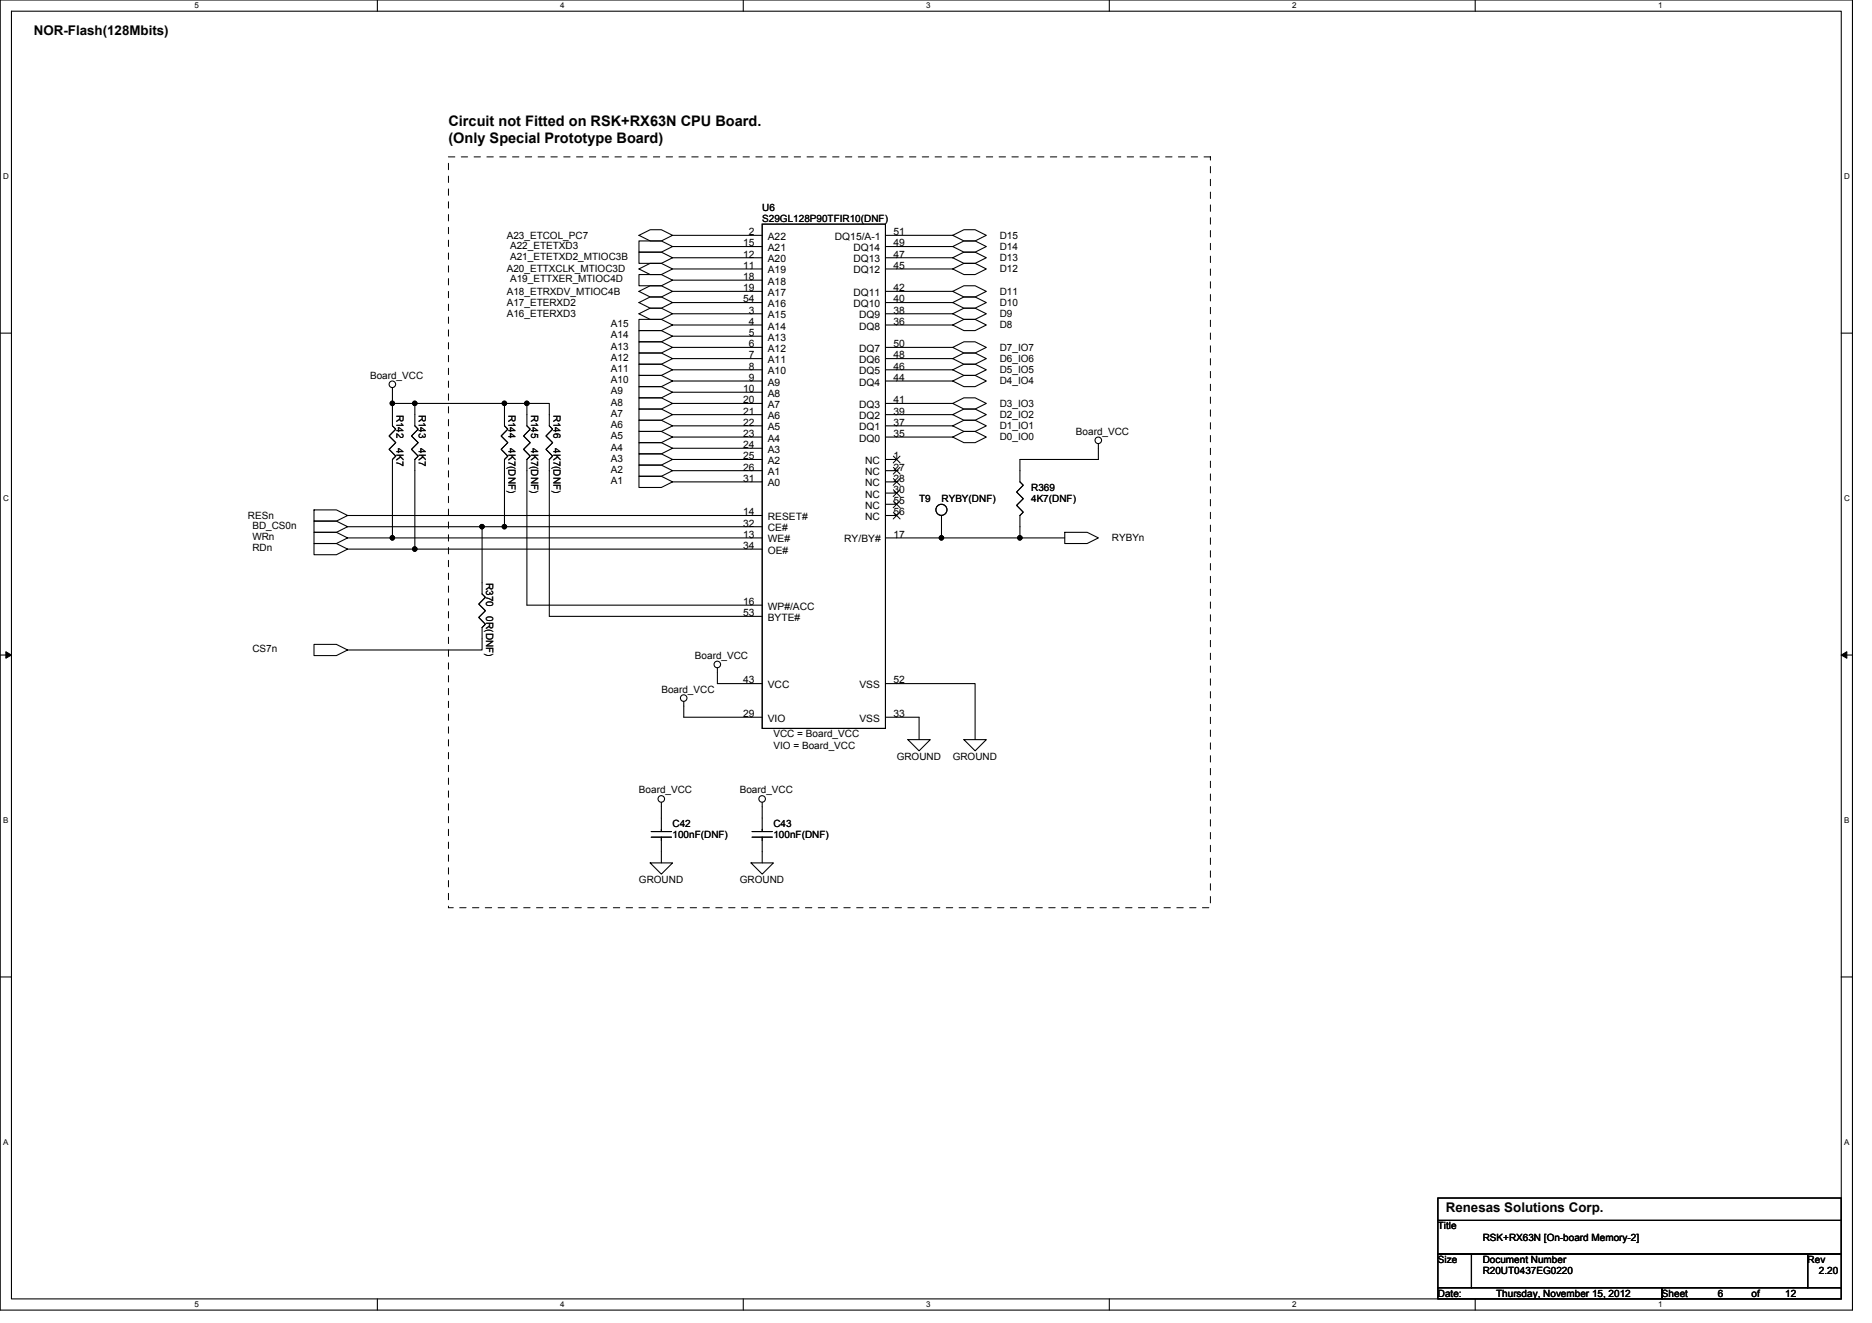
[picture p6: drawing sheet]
<svg xmlns="http://www.w3.org/2000/svg" width="297mm" height="210mm" viewBox="0 0 297 210" stroke-linecap="round" stroke-linejoin="round" font-family="sans-serif">
<path d="M0 0h293.9v207.9h-293.9zM1.8 1.8h290.4v204.3h-290.4z" fill="none" stroke="#000" stroke-width=".17"/>
<g fill="#fff">
<path d="M30.8 .2h.7v1.4h-.7z"/>
<path d="M30.8 206.3h.7v1.4h-.7z"/>
</g>
<path d="M59.9 0v1.8M59.9 206.1v1.8" fill="none" stroke="#000" stroke-width=".17"/>
<g fill="#fff">
<path d="M88.9 .2h.7v1.4h-.7z"/>
<path d="M88.9 206.3h.7v1.4h-.7z"/>
</g>
<path d="M117.9 0v1.8M117.9 206.1v1.8" fill="none" stroke="#000" stroke-width=".17"/>
<g fill="#fff">
<path d="M147 .2h.7v1.4h-.7z"/>
<path d="M147 206.3h.7v1.4h-.7z"/>
</g>
<path d="M176 0v1.8M176 206.1v1.8" fill="none" stroke="#000" stroke-width=".17"/>
<g fill="#fff">
<path d="M205 .2h.7v1.4h-.7z"/>
<path d="M205 206.3h.7v1.4h-.7z"/>
</g>
<path d="M234.1 0v1.8M234.1 206.1v1.8" fill="none" stroke="#000" stroke-width=".17"/>
<g fill="#fff">
<path d="M263.1 .2h.7v1.4h-.7z"/>
<path d="M263.1 206.3h.7v1.4h-.7z"/>
<path d="M.5 27.3h.9v1.4h-.9z"/>
<path d="M292.6 27.3h.9v1.4h-.9z"/>
<path d="M.5 78.4h.9v1.4h-.9z"/>
<path d="M292.6 78.4h.9v1.4h-.9z"/>
</g>
<path d="M0 52.9h1.8M292.2 52.9h1.7" fill="none" stroke="#000" stroke-width=".17"/>
<g fill="#fff">
<path d="M.5 129.5h.8v1.4h-.8z"/>
<path d="M292.6 129.5h.9v1.4h-.9z"/>
</g>
<path d="M0 103.9h1.8M292.2 103.9h1.7" fill="none" stroke="#000" stroke-width=".17"/>
<path d="M.9 103.4l.9 .5-.9 .5zM292.2 103.9l.8-.5v1z" fill="#000" stroke="#000" stroke-width=".16"/>
<g fill="#fff">
<path d="M.5 180.5h.8v1.4h-.8z"/>
<path d="M292.6 180.5h.9v1.4h-.9z"/>
</g>
<g fill="none" stroke="#000" stroke-width=".17">
<path d="M101.4 38.2h3.5l1.8 .9-1.8 .9h-3.5zM101.4 37.3l1.8-.9h1.7l1.8 .9-1.8 .9h-1.7zM106.7 39.1h14.2M106.7 37.3h14.2M120.9 35.6h19.6v80h-19.6zM151.2 39.1l1.7-.9h1.8l1.8 .9-1.8 .9h-1.8zM151.2 37.3l1.7-.9h1.8l1.8 .9-1.8 .9h-1.8zM151.2 37.3h-10.7M151.2 39.1h-10.7M101.4 59.6h3.5l1.8 .9-1.8 .8h-3.5zM101.4 57.8h3.5l1.8 .9-1.8 .9h-3.5zM101.4 56h3.5l1.8 .9-1.8 .9h-3.5z"/>
<path d="M101.4 54.2h3.5l1.8 .9-1.8 .9h-3.5zM101.4 52.5h3.5l1.8 .8-1.8 .9h-3.5zM101.4 50.7h3.5l1.8 .9-1.8 .9h-3.5zM101.4 40h3.5l1.8 .9-1.8 .9h-3.5zM101.4 43.6h3.5l1.8 .8-1.8 .9h-3.5zM101.4 42.7l1.8-.9h1.7l1.8 .9-1.8 .9h-1.7zM101.4 46.2l1.8-.9h1.7l1.8 .9-1.8 .9h-1.7zM101.4 48l1.8-.9h1.7l1.8 .9-1.8 .9h-1.7zM101.4 49.8l1.8-.9h1.7l1.8 .9-1.8 .9h-1.7zM106.7 40.9h14.2M106.7 42.7h14.2M106.7 44.4h14.2"/>
<path d="M106.7 46.2h14.2M106.7 48h14.2M106.7 49.8h14.2M106.7 51.6h14.2M106.7 53.3h14.2M106.7 55.1h14.2M106.7 56.9h14.2M106.7 58.7h14.2M151.2 58.7l1.7-.9h1.8l1.8 .9-1.8 .9h-1.8zM151.2 56.9l1.7-.9h1.8l1.8 .9-1.8 .9h-1.8zM151.2 55.1l1.7-.9h1.8l1.8 .9-1.8 .9h-1.8zM151.2 51.6l1.7-.9h1.8l1.8 .9-1.8 .9h-1.8z"/>
<path d="M151.2 49.8l1.7-.9h1.8l1.8 .9-1.8 .9h-1.8zM151.2 48l1.7-.9h1.8l1.8 .9-1.8 .9h-1.8zM151.2 46.2l1.7-.9h1.8l1.8 .9-1.8 .9h-1.8zM151.2 42.7l1.7-.9h1.8l1.8 .9-1.8 .9h-1.8zM151.2 40.9l1.7-.9h1.8l1.8 .9-1.8 .9h-1.8zM151.2 40.9h-10.7M151.2 42.7h-10.7M151.2 46.2h-10.7M151.2 48h-10.7M151.2 49.8h-10.7M151.2 51.6h-10.7M151.2 55.1h-10.7"/>
<path d="M151.2 56.9h-10.7M151.2 58.7h-10.7M62.3 61.5v2.5M62.3 64h3.5v3.6l.6 .5-1.1 1.1 1.1 1-1.1 1.1 1.1 1.1-.6 .5v14.2M62.3 64v3.6l.5 .5-1.1 1.1 1.1 1-1.1 1.1 1.1 1.1-.5 .5v12.4M65.8 64h14.2v3.6l.6 .5-1.1 1.1 1.1 1-1.1 1.1 1.1 1.1-.6 .5v10.7M80 64h3.6v3.6l.5 .5-1 1.1 1 1-1 1.1 1 1.1-.5 .5v23.1h37.3M83.6 64h3.6v3.6l.5 .5-1.1 1.1 1.1 1-1.1 1.1 1.1 1.1-.5 .5v24.9h33.7M101.4 75.6h3.5l1.8 .9-1.8 .8h-3.5zM101.4 73.8h3.5l1.8 .9-1.8 .9h-3.5zM101.4 72h3.5l1.8 .9-1.8 .9h-3.5zM101.4 70.2h3.5l1.8 .9-1.8 .9h-3.5z"/>
<path d="M101.4 68.5h3.5l1.8 .8-1.8 .9h-3.5zM101.4 66.7h3.5l1.8 .9-1.8 .9h-3.5zM101.4 64.9h3.5l1.8 .9-1.8 .9h-3.5zM101.4 63.1h3.5l1.8 .9-1.8 .9h-3.5zM101.4 61.3h3.5l1.8 .9-1.8 .9h-3.5zM106.7 60.5h14.2M106.7 62.2h14.2M106.7 64h14.2M106.7 65.8h14.2M106.7 67.6h14.2M106.7 69.3h14.2M106.7 71.1h14.2"/>
<path d="M106.7 72.9h14.2M106.7 74.7h14.2M106.7 76.5h14.2M140.5 78.2h1.8M140.5 72.9h1.8M140.5 74.7h1.8M140.5 76.5h1.8M151.2 69.3l1.7-.8h1.8l1.8 .8-1.8 .9h-1.8zM151.2 67.6l1.7-.9h1.8l1.8 .9-1.8 .9h-1.8zM151.2 65.8l1.7-.9h1.8l1.8 .9-1.8 .9h-1.8zM151.2 64l1.7-.9h1.8l1.8 .9-1.8 .9h-1.8zM151.2 60.5l1.7-.9h1.8l1.8 .9-1.8 .8h-1.8z"/>
<path d="M151.2 60.5h-10.7M151.2 64h-10.7M151.2 65.8h-10.7M151.2 67.6h-10.7M151.2 69.3h-10.7M174.3 70.4v2.5h-12.5v3.6l.6 .5-1.1 1.1 1.1 1-1.1 1.1 1.1 1.1-.6 .5v3.5M49.8 84.5h3.6l1.8 .8-1.8 .9h-3.6zM49.8 86.2h3.6l1.8 .9-1.8 .9h-3.6zM49.8 82.7h3.6l1.8 .9-1.8 .9h-3.6zM49.8 80.9h3.6l1.8 .9-1.8 .9h-3.6zM55.2 85.3h7.1M55.2 87.1h10.6"/>
<path d="M55.2 81.8h65.7M55.2 83.6h21.3M62.3 85.3h58.6M65.8 87.1h55.1M80 83.6h40.9M80 83.6h-3.5v10.6l.5 .6-1 1 1 1.1-1 1.1 1 1-.5 .6v3.5h-21.3M140.5 85.3h8.9M140.5 81.8h1.8M140.5 80h1.8M149.4 81.8v3.5M149.4 85.3h12.4M161.8 85.3h7.1"/>
<path d="M168.9 84.5h3.6l1.8 .8-1.8 .9h-3.6zM49.8 102.2h3.6l1.8 .9-1.8 .9h-3.6zM108.5 111.3v2.5h12.4M113.8 106v2.5h7.1M140.5 113.8h5.3v3.5M140.5 108.5h14.2v8.8M144.1 117.3h3.5l-1.8 1.8zM152.9 117.3h3.6l-1.8 1.8zM103.2 136.9h3.5l-1.8 1.8zM103.3 132.8h3.2M103.3 131.9h3.2M104.9 127.3v4.6"/>
<path d="M104.9 132.8v4.1M119.2 136.9h3.5l-1.8 1.8zM119.3 132.8h3.3M119.3 131.9h3.3M120.9 127.3v4.6M120.9 132.8v4.1M0 155h1.8M292.2 155h1.7M228.2 190.1h64v3.5h-64zM228.2 193.6h64v5.4h-64zM228.2 199h5.3v5.3h-5.3zM233.5 199h53.3v5.3h-53.3z"/>
<path d="M286.8 199h5.4v5.3h-5.4zM228.2 204.3h35.5v1.8h-35.5zM263.7 204.3h28.5v1.8h-28.5z"/>
<circle cx="62.3" cy="61" r=".52"/>
<circle cx="174.3" cy="69.9" r=".52"/>
<circle cx="149.4" cy="80.9" r=".88"/>
<circle cx="108.5" cy="110.8" r=".52"/>
<circle cx="113.8" cy="105.4" r=".52"/>
<circle cx="104.9" cy="126.8" r=".52"/>
<circle cx="120.9" cy="126.8" r=".52"/>
</g>
<g fill="#000" stroke="#000" stroke-width=".17">
<circle cx="62.3" cy="64" r=".35"/>
<circle cx="65.8" cy="64" r=".35"/>
<circle cx="80" cy="64" r=".35"/>
<circle cx="83.6" cy="64" r=".35"/>
<circle cx="62.3" cy="85.3" r=".35"/>
<circle cx="65.8" cy="87.1" r=".35"/>
<circle cx="76.5" cy="83.6" r=".35"/>
<circle cx="80" cy="83.6" r=".35"/>
<circle cx="149.4" cy="85.3" r=".35"/>
<circle cx="161.8" cy="85.3" r=".35"/>
</g>
<path d="M71.2 24.9h120.9v119.1h-120.9z" fill="none" stroke="#000" stroke-width=".16" stroke-dasharray="1 1 1 1 1 1 1 1"/>
<path d="M141.7 77.7l1.1 1.1M141.7 72.4l1.1 1M141.7 74.1l1.1 1.1M141.7 75.9l1.1 1.1M141.7 79.5l1.1 1.1M142.8 77.7l-1.1 1.1M142.8 72.4l-1.1 1M142.8 74.1l-1.1 1.1M142.8 75.9l-1.1 1.1M142.8 79.5l-1.1 1.1M141.7 81.3l1.1 1M142.8 81.3l-1.1 1" fill="none" stroke="#000" stroke-width=".16"/>
<g font-size="2.3">
<text x="71.2" y="19.9">Circuit not Fitted on RSK+RX63N CPU Board.</text>
<text x="71.2" y="22.6">(Only Special Prototype Board)</text>
</g>
<g font-size="2.1">
<text x="5.4" y="5.5">NOR-Flash(128Mbits)</text>
<text x="229.4" y="192.2">Renesas Solutions Corp.</text>
</g>
<g font-size="1.6">
<text x="120.9" y="33.4">U6</text>
<text x="120.9" y="35.2">S29GL128P90TFIR10(DNF)</text>
<text x="80.4" y="37.9">A23_ETCOL_PC7</text>
<text x="80.9" y="39.5">A22_ETETXD3</text>
<text x="80.9" y="41.3">A21_ETETXD2_MTIOC3B</text>
<text x="117.9" y="39.1">15</text>
<text x="117.9" y="40.9">12</text>
<text x="118.8" y="37.3">2</text>
<text x="121.8" y="38.1">A22</text>
<text x="121.8" y="39.8">A21</text>
<text x="121.8" y="41.6">A20</text>
<text x="132.5" y="38.1">DQ15/A-1</text>
<text x="135.4" y="41.6">DQ13</text>
<text x="135.4" y="39.8">DQ14</text>
<text x="141.7" y="37.3">51</text>
<text x="141.7" y="40.9">47</text>
<text x="141.7" y="39.1">49</text>
<text x="158.6" y="41.4">D13</text>
<text x="158.6" y="39.6">D14</text>
<text x="158.6" y="37.9">D15</text>
<text x="80.4" y="43.2">A20_ETTXCLK_MTIOC3D</text>
<text x="80.4" y="46.8">A18_ETRXDV_MTIOC4B</text>
<text x="80.9" y="44.8">A19_ETTXER_MTIOC4D</text>
<text x="117.9" y="42.7">11</text>
<text x="117.9" y="44.4">18</text>
<text x="117.9" y="46.2">19</text>
<text x="117.9" y="48">54</text>
<text x="121.8" y="43.4">A19</text>
<text x="121.8" y="45.2">A18</text>
<text x="121.8" y="46.9">A17</text>
<text x="135.4" y="46.9">DQ11</text>
<text x="135.4" y="43.4">DQ12</text>
<text x="141.7" y="48">40</text>
<text x="141.7" y="46.2">42</text>
<text x="141.7" y="42.7">45</text>
<text x="158.6" y="46.8">D11</text>
<text x="158.6" y="43.2">D12</text>
<text x="80.4" y="48.5">A17_ETERXD2</text>
<text x="80.4" y="50.3">A16_ETERXD3</text>
<text x="96.9" y="53.7">A14</text>
<text x="96.9" y="51.9">A15</text>
<text x="118.8" y="49.8">3</text>
<text x="118.8" y="51.5">4</text>
<text x="118.8" y="53.3">5</text>
<text x="121.8" y="50.5">A15</text>
<text x="121.8" y="52.3">A14</text>
<text x="121.8" y="48.7">A16</text>
<text x="135.4" y="48.7">DQ10</text>
<text x="136.3" y="52.3">DQ8</text>
<text x="136.3" y="50.5">DQ9</text>
<text x="141.7" y="51.5">36</text>
<text x="141.7" y="49.8">38</text>
<text x="158.6" y="52.1">D8</text>
<text x="158.6" y="50.3">D9</text>
<text x="158.6" y="48.5">D10</text>
<text x="96.9" y="59">A11</text>
<text x="96.9" y="57.3">A12</text>
<text x="96.9" y="55.5">A13</text>
<text x="118.8" y="58.7">8</text>
<text x="118.8" y="56.9">7</text>
<text x="118.8" y="55.1">6</text>
<text x="121.8" y="59.4">A10</text>
<text x="121.8" y="57.6">A11</text>
<text x="121.8" y="55.8">A12</text>
<text x="121.8" y="54.1">A13</text>
<text x="136.3" y="59.4">DQ5</text>
<text x="136.3" y="57.6">DQ6</text>
<text x="136.3" y="55.8">DQ7</text>
<text x="141.7" y="58.7">46</text>
<text x="141.7" y="56.9">48</text>
<text x="141.7" y="55.1">50</text>
<text x="158.6" y="59.2">D5_IO5</text>
<text x="158.6" y="57.4">D6_IO6</text>
<text x="158.6" y="55.6">D7_IO7</text>
<text x="58.7" y="60.1">Board_VCC</text>
<text x="62.9" y="65.8" transform="rotate(90 62.9 65.8)">R142</text>
<text x="66.5" y="65.8" transform="rotate(90 66.5 65.8)">R143</text>
<text x="80.7" y="65.8" transform="rotate(90 80.7 65.8)">R144</text>
<text x="84.3" y="65.8" transform="rotate(90 84.3 65.8)">R145</text>
<text x="87.8" y="65.8" transform="rotate(90 87.8 65.8)">R146</text>
<text x="96.9" y="64.4">A8</text>
<text x="96.9" y="62.6">A9</text>
<text x="96.9" y="60.8">A10</text>
<text x="117.9" y="62.2">10</text>
<text x="117.9" y="64">20</text>
<text x="117.9" y="65.8">21</text>
<text x="118.8" y="60.4">9</text>
<text x="121.8" y="62.9">A8</text>
<text x="121.8" y="61.2">A9</text>
<text x="121.8" y="64.7">A7</text>
<text x="136.3" y="64.7">DQ3</text>
<text x="136.3" y="61.2">DQ4</text>
<text x="141.7" y="65.8">39</text>
<text x="141.7" y="64">41</text>
<text x="141.7" y="60.4">44</text>
<text x="158.6" y="64.5">D3_IO3</text>
<text x="158.6" y="61">D4_IO4</text>
<text x="62.9" y="71.1" transform="rotate(90 62.9 71.1)">4K7</text>
<text x="66.5" y="71.1" transform="rotate(90 66.5 71.1)">4K7</text>
<text x="80.7" y="71.1" transform="rotate(90 80.7 71.1)">4K7(DNF)</text>
<text x="84.3" y="71.1" transform="rotate(90 84.3 71.1)">4K7(DNF)</text>
<text x="87.8" y="71.1" transform="rotate(90 87.8 71.1)">4K7(DNF)</text>
<text x="96.9" y="71.5">A4</text>
<text x="96.9" y="69.7">A5</text>
<text x="96.9" y="67.9">A6</text>
<text x="96.9" y="66.1">A7</text>
<text x="117.9" y="67.5">22</text>
<text x="117.9" y="69.3">23</text>
<text x="117.9" y="71.1">24</text>
<text x="121.8" y="66.5">A6</text>
<text x="121.8" y="68.3">A5</text>
<text x="121.8" y="70.1">A4</text>
<text x="121.8" y="71.8">A3</text>
<text x="136.3" y="70.1">DQ0</text>
<text x="136.3" y="68.3">DQ1</text>
<text x="136.3" y="66.5">DQ2</text>
<text x="141.7" y="69.3">35</text>
<text x="141.7" y="67.5">37</text>
<text x="158.6" y="69.9">D0_IO0</text>
<text x="158.6" y="68.1">D1_IO1</text>
<text x="158.6" y="66.3">D2_IO2</text>
<text x="170.7" y="69">Board_VCC</text>
<text x="96.9" y="76.8">A1</text>
<text x="96.9" y="75">A2</text>
<text x="96.9" y="73.3">A3</text>
<text x="117.9" y="74.7">26</text>
<text x="117.9" y="72.9">25</text>
<text x="117.9" y="76.4">31</text>
<text x="121.8" y="75.4">A1</text>
<text x="121.8" y="73.6">A2</text>
<text x="121.8" y="77.2">A0</text>
<text x="137.3" y="73.6">NC</text>
<text x="137.3" y="75.4">NC</text>
<text x="137.3" y="77.2">NC</text>
<text x="141.7" y="72.9">1</text>
<text x="141.7" y="74.7">27</text>
<text x="141.7" y="76.4">28</text>
<text x="163.6" y="77.9">R369</text>
<text x="39.3" y="82.3">RESn</text>
<text x="40" y="83.9">BD_CS0n</text>
<text x="117.9" y="81.8">14</text>
<text x="117.9" y="83.5">32</text>
<text x="121.8" y="82.5">RESET#</text>
<text x="137.3" y="79">NC</text>
<text x="137.3" y="80.7">NC</text>
<text x="137.3" y="82.5">NC</text>
<text x="141.7" y="78.2">30</text>
<text x="141.7" y="80">55</text>
<text x="141.7" y="81.8">56</text>
<text x="145.8" y="79.7">T9</text>
<text x="149.4" y="79.7">RYBY(DNF)</text>
<text x="163.6" y="79.7">4K7(DNF)</text>
<text x="40" y="85.7">WRn</text>
<text x="40" y="87.5">RDn</text>
<text x="117.9" y="85.3">13</text>
<text x="117.9" y="87.1">34</text>
<text x="121.8" y="86.1">WE#</text>
<text x="121.8" y="84.3">CE#</text>
<text x="121.8" y="87.8">OE#</text>
<text x="134" y="86.1">RY/BY#</text>
<text x="141.7" y="85.3">17</text>
<text x="176.4" y="85.9">RYBYn</text>
<text x="77.1" y="92.5" transform="rotate(90 77.1 92.5)">R370</text>
<text x="117.9" y="96">16</text>
<text x="77.1" y="97.8" transform="rotate(90 77.1 97.8)">0R(DNF)</text>
<text x="117.9" y="97.8">53</text>
<text x="121.8" y="98.5">BYTE#</text>
<text x="121.8" y="96.7">WP#/ACC</text>
<text x="40" y="103.5">CS7n</text>
<text x="110.3" y="104.5">Board_VCC</text>
<text x="104.9" y="109.9">Board_VCC</text>
<text x="117.9" y="113.8">29</text>
<text x="117.9" y="108.4">43</text>
<text x="121.8" y="109.2">VCC</text>
<text x="136.4" y="109.2">VSS</text>
<text x="141.7" y="108.4">52</text>
<text x="141.7" y="113.8">33</text>
<text x="121.8" y="114.5">VIO</text>
<text x="122.7" y="117">VCC = Board_VCC</text>
<text x="122.7" y="118.8">VIO = Board_VCC</text>
<text x="136.4" y="114.5">VSS</text>
<text x="101.4" y="125.9">Board_VCC</text>
<text x="117.4" y="125.9">Board_VCC</text>
<text x="142.3" y="120.5">GROUND</text>
<text x="151.2" y="120.5">GROUND</text>
<text x="106.7" y="131.2">C42</text>
<text x="122.7" y="131.2">C43</text>
<text x="106.7" y="133">100nF(DNF)</text>
<text x="122.7" y="133">100nF(DNF)</text>
<text x="101.4" y="140.1">GROUND</text>
<text x="117.4" y="140.1">GROUND</text>
<text x="228.2" y="195.1">Title</text>
<text x="235.3" y="196.8">RSK+RX63N [On-board Memory-2]</text>
<text x="228.2" y="200.4">Size</text>
<text x="235.3" y="200.4">Document Number</text>
<text x="235.3" y="202.2">R20UT0437EG0220</text>
<text x="286.8" y="200.4">Rev</text>
<text x="288.6" y="202.2">2.20</text>
<text x="228.2" y="205.7">Date:</text>
<text x="237.4" y="205.7">Thursday, November 15, 2012</text>
<text x="263.7" y="205.7">Sheet</text>
<text x="272.6" y="205.7">6</text>
<text x="277.9" y="205.7">of</text>
<text x="283.3" y="205.7">12</text>
</g>
<g font-size="1.3">
<text x="30.8" y="1.3">5</text>
<text x="88.9" y="1.3">4</text>
<text x="147" y="1.3">3</text>
<text x="205" y="1.3">2</text>
<text x="263.1" y="1.3">1</text>
<text x=".5" y="28.4">D</text>
<text x="292.6" y="28.4">D</text>
<text x=".5" y="79.5">C</text>
<text x="292.6" y="79.5">C</text>
<text x=".5" y="130.6">B</text>
<text x="292.6" y="130.6">B</text>
<text x=".5" y="181.7">A</text>
<text x="292.6" y="181.7">A</text>
<text x="30.8" y="207.4">5</text>
<text x="88.9" y="207.4">4</text>
<text x="147" y="207.4">3</text>
<text x="205" y="207.4">2</text>
<text x="263.1" y="207.4">1</text>
</g>
</svg>
